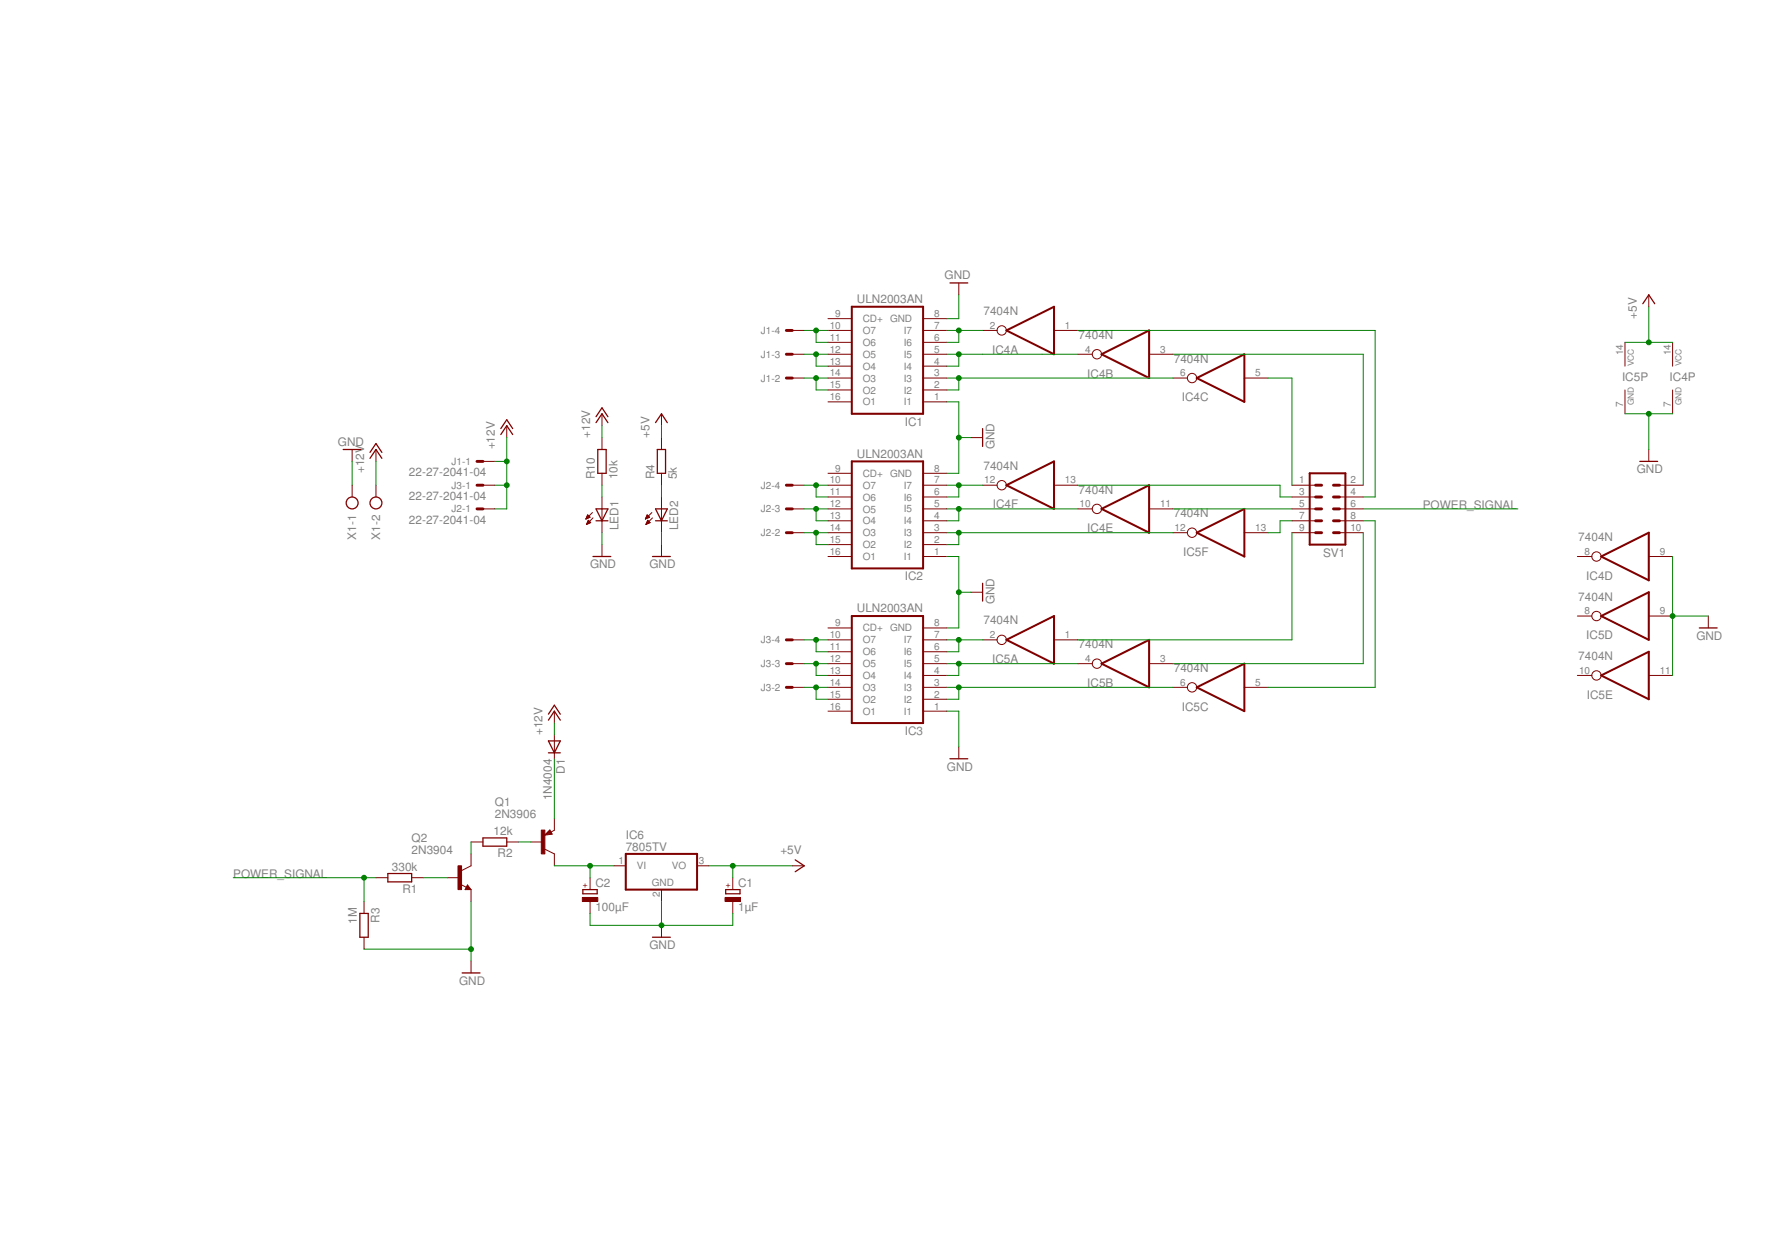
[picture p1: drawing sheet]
<svg xmlns="http://www.w3.org/2000/svg" width="297mm" height="210mm" viewBox="0 0 297 210" stroke-linecap="round" stroke-linejoin="round" font-family="sans-serif">
<g fill="#800000" stroke="#800000" stroke-width=".17">
<path d="M154.3 67.2h4z"/>
<path d="M154.3 65.2h4z"/>
<path d="M154.3 63.2h4z"/>
<path d="M154.3 61.2h4z"/>
<path d="M154.3 59.2h4z"/>
<path d="M154.3 57.2h4z"/>
<path d="M154.3 55.2h4z"/>
<path d="M138.4 67.2h4z"/>
<path d="M138.4 65.2h4z"/>
<path d="M138.4 63.2h4z"/>
<path d="M138.4 61.2h4z"/>
<path d="M138.4 59.2h4z"/>
<path d="M138.4 57.2h4z"/>
<path d="M138.4 55.2h4z"/>
<path d="M138.4 53.3h4z"/>
<path d="M154.3 53.3h4z"/>
<path d="M154.3 93h4z"/>
<path d="M154.3 91h4z"/>
<path d="M154.3 89h4z"/>
<path d="M154.3 87h4z"/>
<path d="M154.3 85h4z"/>
<path d="M154.3 83.1h4z"/>
<path d="M154.3 81.1h4z"/>
<path d="M138.4 93h4z"/>
<path d="M138.4 91h4z"/>
<path d="M138.4 89h4z"/>
<path d="M138.4 87h4z"/>
<path d="M138.4 85h4z"/>
<path d="M138.4 83.1h4z"/>
<path d="M138.4 81.1h4z"/>
<path d="M138.4 79.1h4z"/>
<path d="M154.3 79.1h4z"/>
<path d="M216 81.1h3.9z"/>
<path d="M223.9 81.1h4z"/>
<path d="M216 83.1h3.9z"/>
<path d="M223.9 83.1h4z"/>
<path d="M216 85h3.9z"/>
<path d="M223.9 85h4z"/>
<path d="M216 87h3.9z"/>
<path d="M223.9 87h4z"/>
<path d="M216 89h3.9z"/>
<path d="M223.9 89h4z"/>
<path d="M80.7 77.1h2z"/>
<path d="M132.4 63.2h2z"/>
<path d="M132.4 59.2h2z"/>
<path d="M132.4 55.2h2z"/>
<path d="M80.7 85h2z"/>
<path d="M132.4 89h2z"/>
<path d="M132.4 85h2z"/>
<path d="M132.4 81.1h2z"/>
<path d="M80.7 81.1h2z"/>
<path d="M132.4 114.9h2z"/>
<path d="M132.4 110.9h2z"/>
<path d="M132.4 106.9h2z"/>
<path d="M84.7 71.1v2z"/>
<path d="M160.3 47.3v2z"/>
<path d="M162.3 73.1h2z"/>
<path d="M100.6 69.2v1.9z"/>
<path d="M100.6 91v2z"/>
<path d="M100.6 73.1v2z"/>
<path d="M100.6 79.1v2z"/>
<path d="M100.6 87v2z"/>
<path d="M100.6 83.1v1.9z"/>
<path d="M100.6 85v2z"/>
<path d="M97.9 86.7l1.1-1z"/>
<path d="M99.1 86.5l-1.1 1.1z"/>
<path d="M98.2 86l-.3 .7z"/>
<path d="M98.2 86l.4 .4z"/>
<path d="M97.9 86.7l.7-.3z"/>
<path d="M98 86.7h.2z"/>
<path d="M98 86.6h.4z"/>
<path d="M98 86.5h.6z"/>
<path d="M98.1 86.4h.5z"/>
<path d="M98.1 86.3h.4z"/>
<path d="M98.2 86.2h.2z"/>
<path d="M98.2 86.1h.1z"/>
<path d="M98.3 87l-.3 .6z"/>
<path d="M98.3 87l.4 .3z"/>
<path d="M98 87.6l.7-.3z"/>
<path d="M98.1 87.5h.2z"/>
<path d="M98.1 87.4h.4z"/>
<path d="M98.2 87.4h.5z"/>
<path d="M98.2 87.3h.5z"/>
<path d="M98.2 87.2h.4z"/>
<path d="M98.3 87.1h.2z"/>
<path d="M58.9 81.1v2z"/>
<path d="M62.8 81.1v2z"/>
<path d="M62.8 75.1v2z"/>
<path d="M58.9 75.1v2z"/>
<path d="M154.3 118.8h4z"/>
<path d="M154.3 116.9h4z"/>
<path d="M154.3 114.9h4z"/>
<path d="M154.3 112.9h4z"/>
<path d="M154.3 110.9h4z"/>
<path d="M154.3 108.9h4z"/>
<path d="M154.3 106.9h4z"/>
<path d="M138.4 118.8h4z"/>
<path d="M138.4 116.9h4z"/>
<path d="M138.4 114.9h4z"/>
<path d="M138.4 112.9h4z"/>
<path d="M138.4 110.9h4z"/>
<path d="M138.4 108.9h4z"/>
<path d="M138.4 106.9h4z"/>
<path d="M138.4 104.9h4z"/>
<path d="M154.3 104.9h4z"/>
<path d="M162.3 99h2z"/>
<path d="M160.3 124.8v2z"/>
<path d="M176.2 55.2h4z"/>
<path d="M164.3 55.2h2.4z"/>
<path d="M192.1 59.2h4z"/>
<path d="M180.2 59.2h2.4z"/>
<path d="M208 63.2h4z"/>
<path d="M196.1 63.2h2.4z"/>
<path d="M275.6 93h4z"/>
<path d="M263.7 93h2.4z"/>
<path d="M192.1 85h4z"/>
<path d="M180.2 85h2.4z"/>
<path d="M176.2 81.1h4z"/>
<path d="M164.3 81.1h2.4z"/>
<path d="M279.6 65.2v4z"/>
<path d="M279.6 57.2v4z"/>
<path d="M176.2 106.9h4z"/>
<path d="M164.3 106.9h2.4z"/>
<path d="M192.1 110.9h4z"/>
<path d="M180.2 110.9h2.4z"/>
<path d="M208 114.9h4z"/>
<path d="M196.1 114.9h2.4z"/>
<path d="M275.6 103h4z"/>
<path d="M263.7 103h2.4z"/>
<path d="M275.6 112.9h4z"/>
<path d="M263.7 112.9h2.4z"/>
<path d="M208 89h4z"/>
<path d="M196.1 89h2.4z"/>
<path d="M271.6 65.2v4z"/>
<path d="M271.6 57.2v4z"/>
<path d="M275.6 75.1v2z"/>
<path d="M275.6 49.3v2z"/>
<path d="M285.6 103v1.9z"/>
<path d="M102.6 144.7h2z"/>
<path d="M110.6 148.7v2z"/>
<path d="M116.5 144.7h2z"/>
<path d="M122.5 150.7v2z"/>
<path d="M122.5 146.7v2z"/>
<path d="M98.6 150.7v2z"/>
<path d="M98.6 146.7v2z"/>
<path d="M110.6 154.6v2z"/>
<path d="M92.7 118.8v2z"/>
<path d="M132.4 144.7h2z"/>
<path d="M92.7 122.8v2z"/>
<path d="M92.7 124.8v2z"/>
<path d="M88.7 140.7h2z"/>
<path d="M92.7 136.8v1.9z"/>
<path d="M92.7 142.7v2z"/>
<path d="M91.9 138.7l.4 .7z"/>
<path d="M91.9 138.7l-.8 .9z"/>
<path d="M91.1 139.6l1.2-.2z"/>
<path d="M92.1 139.1l.6-.4z"/>
<path d="M91.1 141.9l1.6 .8z"/>
<path d="M62.8 146.7h2z"/>
<path d="M68.8 146.7h2z"/>
<path d="M74.8 146.7h1.9z"/>
<path d="M78.7 148.7v2z"/>
<path d="M78.7 142.7v2z"/>
<path d="M77.2 145.5l1.5-.8z"/>
<path d="M78.1 147.9l.6 .8z"/>
<path d="M77.7 148.7h1z"/>
<path d="M78.1 147.9l-.4 .8z"/>
<path d="M77 147.8l1 .5z"/>
<path d="M78.7 160.6v2z"/>
<path d="M78.7 140.7h2z"/>
<path d="M84.7 140.7h2z"/>
<path d="M60.9 156.6v2z"/>
<path d="M60.9 150.7v2z"/>
<path d="M110.6 91v2z"/>
<path d="M110.6 73.1v2z"/>
<path d="M110.6 79.1v2z"/>
<path d="M110.6 87v2z"/>
<path d="M110.6 83.1v1.9z"/>
<path d="M110.6 85v2z"/>
<path d="M109 85.7l-1.1 1z"/>
<path d="M109.1 86.5l-1.1 1.1z"/>
<path d="M108.2 86l-.3 .7z"/>
<path d="M108.2 86l.4 .4z"/>
<path d="M107.9 86.7l.7-.3z"/>
<path d="M107.9 86.7h.2z"/>
<path d="M107.9 86.6h.4z"/>
<path d="M108 86.5h.5z"/>
<path d="M108 86.4h.5z"/>
<path d="M108.1 86.3h.3z"/>
<path d="M108.1 86.2h.2z"/>
<path d="M108.1 86.1h.1z"/>
<path d="M108.3 87l-.3 .6z"/>
<path d="M108.3 87l.4 .3z"/>
<path d="M108 87.6l.7-.3z"/>
<path d="M108 87.5h.2z"/>
<path d="M108.1 87.4h.4z"/>
<path d="M108.1 87.4h.5z"/>
<path d="M108.1 87.3h.5z"/>
<path d="M108.2 87.2h.3z"/>
<path d="M108.2 87.1h.2z"/>
<path d="M108.2 87h.1z"/>
<path d="M110.6 69.2v1.9z"/>
</g>
<g fill="#800000" stroke="#800000" stroke-width=".34">
<path d="M142.4 69.2h11.9z"/>
<path d="M142.4 51.3v17.9z"/>
<path d="M142.4 51.3h11.9z"/>
<path d="M154.3 51.3v17.9z"/>
<path d="M142.4 95h11.9z"/>
<path d="M142.4 77.1v17.9z"/>
<path d="M142.4 77.1h11.9z"/>
<path d="M154.3 77.1v17.9z"/>
<path d="M218.9 79.1h6z"/>
<path d="M224.9 79.1v11.9z"/>
<path d="M218.9 79.1v11.9z"/>
<path d="M218.9 91h6z"/>
<path d="M142.4 120.8h11.9z"/>
<path d="M142.4 103v17.8z"/>
<path d="M142.4 103h11.9z"/>
<path d="M154.3 103v17.8z"/>
<path d="M168.2 55.2l8 4z"/>
<path d="M168.2 55.2l8-3.9z"/>
<path d="M176.2 51.3v7.9z"/>
<path d="M184.1 59.2l8 4z"/>
<path d="M184.1 59.2l8-4z"/>
<path d="M192.1 55.2v8z"/>
<path d="M200 63.2l8 4z"/>
<path d="M200 63.2l8-4z"/>
<path d="M208 59.2v8z"/>
<path d="M267.6 93l8 4z"/>
<path d="M267.6 93l8-4z"/>
<path d="M275.6 89v8z"/>
<path d="M184.1 85l8 4z"/>
<path d="M184.1 85l8-3.9z"/>
<path d="M192.1 81.1v7.9z"/>
<path d="M168.2 81.1l8 3.9z"/>
<path d="M168.2 81.1l8-4z"/>
<path d="M176.2 77.1v7.9z"/>
<path d="M168.2 106.9l8 4z"/>
<path d="M168.2 106.9l8-3.9z"/>
<path d="M176.2 103v7.9z"/>
<path d="M184.1 110.9l8 4z"/>
<path d="M184.1 110.9l8-4z"/>
<path d="M192.1 106.9v8z"/>
<path d="M200 114.9l8 3.9z"/>
<path d="M200 114.9l8-4z"/>
<path d="M208 110.9v7.9z"/>
<path d="M267.6 103l8 3.9z"/>
<path d="M267.6 103l8-4z"/>
<path d="M275.6 99v7.9z"/>
<path d="M267.6 112.9l8 4z"/>
<path d="M267.6 112.9l8-4z"/>
<path d="M275.6 108.9v8z"/>
<path d="M200 89l8 4z"/>
<path d="M200 89l8-4z"/>
<path d="M208 85v8z"/>
<path d="M104.6 148.7h11.9z"/>
<path d="M116.5 142.7v6z"/>
<path d="M104.6 142.7h11.9z"/>
<path d="M104.6 142.7v6z"/>
</g>
<g fill="#800000" stroke="#800000" stroke-width=".49">
<path d="M219.9 89h1z"/>
<path d="M219.9 87h1z"/>
<path d="M219.9 85h1z"/>
<path d="M219.9 83.1h1z"/>
<path d="M219.9 81.1h1z"/>
<path d="M222.9 89h1z"/>
<path d="M222.9 87h1z"/>
<path d="M222.9 85h1z"/>
<path d="M222.9 83.1h1z"/>
<path d="M222.9 81.1h1z"/>
<path d="M79.7 77.1h1z"/>
<path d="M131.4 63.2h1z"/>
<path d="M131.4 59.2h1z"/>
<path d="M131.4 55.2h1z"/>
<path d="M79.7 85h1z"/>
<path d="M131.4 89h1z"/>
<path d="M131.4 85h1z"/>
<path d="M131.4 81.1h1z"/>
<path d="M79.7 81.1h1z"/>
<path d="M131.4 114.9h1z"/>
<path d="M131.4 110.9h1z"/>
<path d="M131.4 106.9h1z"/>
</g>
<g fill="#800000" stroke="#800000" stroke-width=".21">
<path d="M84.7 71.1l1 1.5z"/>
<path d="M84.7 71.1l-1 1.5z"/>
<path d="M84.7 70.1l1 1.5z"/>
<path d="M84.7 70.1l-1 1.5z"/>
<path d="M158.8 47.3h3z"/>
<path d="M164.3 71.6v3z"/>
<path d="M100.6 69.2l1 1.4z"/>
<path d="M100.6 69.2l-1 1.4z"/>
<path d="M100.6 68.2l1 1.4z"/>
<path d="M100.6 68.2l-1 1.4z"/>
<path d="M99.1 93h3z"/>
<path d="M101.3 75.1v4z"/>
<path d="M99.9 75.1v4z"/>
<path d="M99.9 75.1h1.4z"/>
<path d="M99.9 79.1h1.4z"/>
<path d="M101.6 85l-1 2z"/>
<path d="M99.6 85l1 2z"/>
<path d="M100.6 87h1z"/>
<path d="M99.6 87h1z"/>
<path d="M100.6 85h1z"/>
<path d="M99.6 85h1z"/>
<path d="M62.8 75.1l1 1.5z"/>
<path d="M62.8 75.1l-1 1.5z"/>
<path d="M62.8 74.1l1 1.5z"/>
<path d="M62.8 74.1l-1 1.5z"/>
<path d="M57.4 75.1h2.9z"/>
<path d="M164.3 97.5v3z"/>
<path d="M158.8 126.8h3z"/>
<path d="M274.1 77.1h3z"/>
<path d="M275.6 49.3l1 1.5z"/>
<path d="M275.6 49.3l-1 1.5z"/>
<path d="M284.1 104.9h2.9z"/>
<path d="M121.3 149.4h2.4z"/>
<path d="M123.7 148.7v.7z"/>
<path d="M121.3 148.7v.7z"/>
<path d="M121.3 148.7h2.4z"/>
<path d="M97.4 149.4h2.4z"/>
<path d="M99.8 148.7v.7z"/>
<path d="M97.4 148.7v.7z"/>
<path d="M97.4 148.7h2.4z"/>
<path d="M109.1 156.6h3z"/>
<path d="M92.7 118.8l1 1.6z"/>
<path d="M92.7 118.8l-1 1.6z"/>
<path d="M92.7 117.9l1 1.5z"/>
<path d="M92.7 117.9l-1 1.5z"/>
<path d="M132.9 145.7l1.5-1z"/>
<path d="M132.9 143.7l1.5 1z"/>
<path d="M91.7 123.8l1 2z"/>
<path d="M93.7 123.8l-1 2z"/>
<path d="M92.7 125.8h1z"/>
<path d="M91.7 123.8h2z"/>
<path d="M91.7 125.8h1z"/>
<path d="M91.9 138.8l.3 .5z"/>
<path d="M91.9 138.8l-.6 .6z"/>
<path d="M91.3 139.4l.8-.1z"/>
<path d="M91.9 139l.2 .3z"/>
<path d="M91.6 139.2l.3-.2z"/>
<path d="M91.6 139.2h.3z"/>
<path d="M64.8 146h4z"/>
<path d="M64.8 147.4h4z"/>
<path d="M64.8 146v1.4z"/>
<path d="M68.8 146v1.4z"/>
<path d="M78 148.6h.5z"/>
<path d="M78.1 148.1l.4 .5z"/>
<path d="M78.1 148.1l-.1 .4z"/>
<path d="M78 148.5h.3z"/>
<path d="M78.1 148.3l.2 .2z"/>
<path d="M77.3 162.6h2.9z"/>
<path d="M80.7 140h4z"/>
<path d="M80.7 141.4h4z"/>
<path d="M80.7 140v1.4z"/>
<path d="M84.7 140v1.4z"/>
<path d="M60.2 152.7v3.9z"/>
<path d="M61.6 152.7v3.9z"/>
<path d="M60.2 156.6h1.4z"/>
<path d="M60.2 152.7h1.4z"/>
<path d="M109.1 93h3z"/>
<path d="M111.3 75.1v4z"/>
<path d="M109.9 75.1v4z"/>
<path d="M109.9 75.1h1.4z"/>
<path d="M109.9 79.1h1.4z"/>
<path d="M111.5 85l-.9 2z"/>
<path d="M109.6 85l1 2z"/>
<path d="M110.6 87h.9z"/>
<path d="M109.6 87h1z"/>
<path d="M110.6 85h.9z"/>
<path d="M109.6 85h1z"/>
<path d="M110.6 69.2l.9 1.4z"/>
<path d="M110.6 69.2l-1 1.4z"/>
</g>
<g fill="none" stroke="#800000" stroke-width=".21">
<circle cx="58.9" cy="84.1" r=".99"/>
<circle cx="62.8" cy="84.1" r=".99"/>
</g>
<g fill="none" stroke="#800000" stroke-width=".17">
<circle cx="167.4" cy="55.2" r=".78"/>
<circle cx="183.4" cy="59.2" r=".78"/>
<circle cx="199.3" cy="63.2" r=".78"/>
<circle cx="167.4" cy="81.1" r=".78"/>
<circle cx="183.4" cy="85" r=".78"/>
<circle cx="199.3" cy="89" r=".78"/>
<circle cx="266.9" cy="93" r=".78"/>
<circle cx="167.4" cy="106.9" r=".78"/>
<circle cx="183.4" cy="110.9" r=".78"/>
<circle cx="199.3" cy="114.9" r=".78"/>
<circle cx="266.9" cy="103" r=".78"/>
<circle cx="266.9" cy="112.9" r=".78"/>
</g>
<g fill="#800000" stroke="#800000" stroke-width=".17">
<path d="M121.2 150h2.6v.7h-2.6z"/>
<path d="M97.3 150h2.6v.7h-2.6z"/>
<path d="M90.5 138.7h.6v4h-.6z"/>
<path d="M76.6 144.7h.6v4h-.6z"/>
</g>
<g fill="#008000" stroke="#008000" stroke-width=".17">
<path d="M82.7 77.1h2z"/>
<path d="M84.7 77.1v4z"/>
<path d="M84.7 81.1v3.9z"/>
<path d="M82.7 85h2z"/>
<path d="M82.7 81.1h2z"/>
<path d="M84.7 73.1v4z"/>
<path d="M100.6 71.1v2z"/>
<path d="M62.8 77.1v4z"/>
<path d="M92.7 120.8v2z"/>
<path d="M158.3 53.3h2z"/>
<path d="M160.3 49.3v4z"/>
<path d="M58.9 77.1v4z"/>
<path d="M160.3 118.8v6z"/>
<path d="M158.3 118.8h2z"/>
<path d="M271.6 69.2h4z"/>
<path d="M275.6 69.2h4z"/>
<path d="M275.6 69.2v5.9z"/>
<path d="M279.6 93v10z"/>
<path d="M279.6 103v9.9z"/>
<path d="M279.6 103h6z"/>
<path d="M110.6 150.7v3.9z"/>
<path d="M98.6 152.7v1.9z"/>
<path d="M98.6 154.6h12z"/>
<path d="M110.6 154.6h11.9z"/>
<path d="M122.5 152.7v1.9z"/>
<path d="M158.3 67.2h2z"/>
<path d="M158.3 79.1h2z"/>
<path d="M160.3 67.2v5.9z"/>
<path d="M160.3 73.1v6z"/>
<path d="M160.3 73.1h2z"/>
<path d="M160.3 99h2z"/>
<path d="M160.3 93v6z"/>
<path d="M158.3 93h2z"/>
<path d="M158.3 104.9h2z"/>
<path d="M160.3 99v5.9z"/>
<path d="M78.7 150.7v7.9z"/>
<path d="M78.7 158.6v2z"/>
<path d="M60.9 158.6h17.8z"/>
<path d="M110.6 89v2z"/>
<path d="M100.6 89v2z"/>
<path d="M216 89v17.9z"/>
<path d="M180.2 106.9h35.8z"/>
<path d="M227.9 89v21.9z"/>
<path d="M196.1 110.9h31.8z"/>
<path d="M227.9 87h2z"/>
<path d="M229.9 87v27.9z"/>
<path d="M212 114.9h17.9z"/>
<path d="M214 87h2z"/>
<path d="M214 87v2z"/>
<path d="M212 89h2z"/>
<path d="M196.1 85h19.9z"/>
<path d="M216 63.2v17.9z"/>
<path d="M212 63.2h4z"/>
<path d="M227.9 83.1h2z"/>
<path d="M229.9 55.2v27.9z"/>
<path d="M180.2 55.2h49.7z"/>
<path d="M227.9 59.2v21.9z"/>
<path d="M196.1 59.2h31.8z"/>
<path d="M134.4 89h2z"/>
<path d="M136.4 89h2z"/>
<path d="M136.4 91h2z"/>
<path d="M136.4 89v2z"/>
<path d="M134.4 85h2z"/>
<path d="M136.4 85h2z"/>
<path d="M136.4 87h2z"/>
<path d="M136.4 85v2z"/>
<path d="M134.4 81.1h2z"/>
<path d="M136.4 81.1h2z"/>
<path d="M136.4 83.1h2z"/>
<path d="M136.4 81.1v2z"/>
<path d="M134.4 63.2h2z"/>
<path d="M136.4 63.2h2z"/>
<path d="M136.4 65.2h2z"/>
<path d="M136.4 63.2v2z"/>
<path d="M134.4 59.2h2z"/>
<path d="M136.4 59.2h2z"/>
<path d="M136.4 61.2h2z"/>
<path d="M136.4 59.2v2z"/>
<path d="M134.4 55.2h2z"/>
<path d="M136.4 55.2h2z"/>
<path d="M136.4 57.2h2z"/>
<path d="M136.4 55.2v2z"/>
<path d="M134.4 106.9h2z"/>
<path d="M136.4 106.9h2z"/>
<path d="M136.4 108.9h2z"/>
<path d="M136.4 106.9v2z"/>
<path d="M134.4 110.9h2z"/>
<path d="M136.4 110.9h2z"/>
<path d="M136.4 112.9h2z"/>
<path d="M136.4 110.9v2z"/>
<path d="M134.4 114.9h2z"/>
<path d="M136.4 114.9h2z"/>
<path d="M136.4 116.9h2z"/>
<path d="M136.4 114.9v2z"/>
<path d="M214 83.1h2z"/>
<path d="M214 81.1v2z"/>
<path d="M180.2 81.1h33.8z"/>
<path d="M158.3 55.2h2z"/>
<path d="M160.3 55.2v2z"/>
<path d="M158.3 57.2h2z"/>
<path d="M160.3 55.2h4z"/>
<path d="M158.3 81.1h2z"/>
<path d="M160.3 81.1v2z"/>
<path d="M158.3 83.1h2z"/>
<path d="M160.3 81.1h4z"/>
<path d="M158.3 108.9h2z"/>
<path d="M158.3 106.9h2z"/>
<path d="M160.3 106.9v2z"/>
<path d="M160.3 106.9h4z"/>
<path d="M158.3 59.2h2z"/>
<path d="M160.3 59.2v2z"/>
<path d="M158.3 61.2h2z"/>
<path d="M164.3 59.2h9.9z"/>
<path d="M174.2 59.2h6z"/>
<path d="M160.3 59.2h4z"/>
<path d="M158.3 63.2h2z"/>
<path d="M160.3 63.2v2z"/>
<path d="M158.3 65.2h2z"/>
<path d="M160.3 63.2h35.8z"/>
<path d="M158.3 85h2z"/>
<path d="M160.3 85v2z"/>
<path d="M158.3 87h2z"/>
<path d="M160.3 85h19.9z"/>
<path d="M158.3 89h2z"/>
<path d="M160.3 89v2z"/>
<path d="M158.3 91h2z"/>
<path d="M160.3 89h35.8z"/>
<path d="M158.3 112.9h2z"/>
<path d="M158.3 110.9h2z"/>
<path d="M160.3 110.9v2z"/>
<path d="M160.3 110.9h19.9z"/>
<path d="M158.3 116.9h2z"/>
<path d="M158.3 114.9h2z"/>
<path d="M160.3 114.9v2z"/>
<path d="M160.3 114.9h35.8z"/>
<path d="M271.6 57.2h4z"/>
<path d="M275.6 57.2h4z"/>
<path d="M275.6 51.3v5.9z"/>
<path d="M118.5 144.7h4z"/>
<path d="M122.5 144.7h9.9z"/>
<path d="M122.5 144.7v2z"/>
<path d="M110.6 71.1v2z"/>
<path d="M92.7 126.8v10z"/>
<path d="M92.7 144.7h5.9z"/>
<path d="M98.6 144.7h4z"/>
<path d="M98.6 144.7v2z"/>
<path d="M227.9 85h25.8z"/>
<path d="M60.9 146.7h1.9z"/>
<path d="M39 146.7h21.9z"/>
<path d="M60.9 146.7v4z"/>
<path d="M70.8 146.7h4z"/>
<path d="M78.7 140.7v2z"/>
<path d="M86.7 140.7h2z"/>
<path d="M100.6 81.1v2z"/>
<path d="M110.6 81.1v2z"/>
<circle cx="84.7" cy="77.1" r=".4"/>
<circle cx="84.7" cy="81.1" r=".4"/>
<circle cx="275.6" cy="69.2" r=".4"/>
<circle cx="279.6" cy="103" r=".4"/>
<circle cx="110.6" cy="154.6" r=".4"/>
<circle cx="160.3" cy="73.1" r=".4"/>
<circle cx="160.3" cy="99" r=".4"/>
<circle cx="78.7" cy="158.6" r=".4"/>
<circle cx="136.4" cy="89" r=".4"/>
<circle cx="136.4" cy="85" r=".4"/>
<circle cx="136.4" cy="81.1" r=".4"/>
<circle cx="136.4" cy="63.2" r=".4"/>
<circle cx="136.4" cy="59.2" r=".4"/>
<circle cx="136.4" cy="55.2" r=".4"/>
<circle cx="136.4" cy="106.9" r=".4"/>
<circle cx="136.4" cy="110.9" r=".4"/>
<circle cx="136.4" cy="114.9" r=".4"/>
<circle cx="160.3" cy="55.2" r=".4"/>
<circle cx="160.3" cy="81.1" r=".4"/>
<circle cx="160.3" cy="106.9" r=".4"/>
<circle cx="160.3" cy="59.2" r=".4"/>
<circle cx="160.3" cy="63.2" r=".4"/>
<circle cx="160.3" cy="85" r=".4"/>
<circle cx="160.3" cy="89" r=".4"/>
<circle cx="160.3" cy="110.9" r=".4"/>
<circle cx="160.3" cy="114.9" r=".4"/>
<circle cx="275.6" cy="57.2" r=".4"/>
<circle cx="122.5" cy="144.7" r=".4"/>
<circle cx="98.6" cy="144.7" r=".4"/>
<circle cx="60.9" cy="146.7" r=".4"/>
</g>
<g font-size="2" fill="#808080">
<text x="157.9" y="46.7">GND</text>
<text x="143.2" y="50.7">ULN2003AN</text>
<text x="164.4" y="52.7">7404N</text>
<text x="273.6" y="53.2" transform="rotate(-90 273.6 53.2)">+5V</text>
<text x="165.8" y="59.1">IC4A</text>
<text x="180.3" y="56.6">7404N</text>
<text x="181.7" y="63.1">IC4B</text>
<text x="196.2" y="60.6">7404N</text>
<text x="271.1" y="63.7">IC5P</text>
<text x="279.1" y="63.7">IC4P</text>
<text x="151.2" y="71.1">IC1</text>
<text x="197.5" y="67.1">IC4C</text>
<text x="56.5" y="74.5">GND</text>
<text x="82.7" y="75.1" transform="rotate(-90 82.7 75.1)">+12V</text>
<text x="98.6" y="73.1" transform="rotate(-90 98.6 73.1)">+12V</text>
<text x="108.6" y="73.1" transform="rotate(-90 108.6 73.1)">+5V</text>
<text x="143.2" y="76.5">ULN2003AN</text>
<text x="166.2" y="75.1" transform="rotate(-90 166.2 75.1)">GND</text>
<text x="60.9" y="79.1" transform="rotate(-90 60.9 79.1)">+12V</text>
<text x="68.4" y="79.6">22-27-2041-04</text>
<text x="68.4" y="83.6">22-27-2041-04</text>
<text x="99.4" y="80.1" transform="rotate(-90 99.4 80.1)">R10</text>
<text x="103.2" y="80.1" transform="rotate(-90 103.2 80.1)">10k</text>
<text x="109.4" y="80.1" transform="rotate(-90 109.4 80.1)">R4</text>
<text x="113.1" y="80.1" transform="rotate(-90 113.1 80.1)">5k</text>
<text x="164.4" y="78.5">7404N</text>
<text x="180.3" y="82.5">7404N</text>
<text x="273.6" y="79.1">GND</text>
<text x="68.4" y="87.5">22-27-2041-04</text>
<text x="103.4" y="88.6" transform="rotate(-90 103.4 88.6)">LED1</text>
<text x="113.3" y="88.6" transform="rotate(-90 113.3 88.6)">LED2</text>
<text x="165.9" y="85">IC4F</text>
<text x="181.7" y="88.9">IC4E</text>
<text x="196.2" y="86.5">7404N</text>
<text x="237.8" y="85.1">POWER_SIGNAL</text>
<text x="59.6" y="90.2" transform="rotate(-90 59.6 90.2)">X1-1</text>
<text x="63.5" y="90.2" transform="rotate(-90 63.5 90.2)">X1-2</text>
<text x="98.6" y="95">GND</text>
<text x="108.6" y="95">GND</text>
<text x="197.8" y="92.9">IC5F</text>
<text x="221.2" y="93">SV1</text>
<text x="263.8" y="90.4">7404N</text>
<text x="151.2" y="97">IC2</text>
<text x="166.2" y="101" transform="rotate(-90 166.2 101)">GND</text>
<text x="263.8" y="100.4">7404N</text>
<text x="265.2" y="96.9">IC4D</text>
<text x="143.2" y="102.4">ULN2003AN</text>
<text x="164.4" y="104.3">7404N</text>
<text x="265.2" y="106.8">IC5D</text>
<text x="283.6" y="106.9">GND</text>
<text x="165.8" y="110.8">IC5A</text>
<text x="180.3" y="108.3">7404N</text>
<text x="196.2" y="112.3">7404N</text>
<text x="263.8" y="110.3">7404N</text>
<text x="181.7" y="114.8">IC5B</text>
<text x="197.5" y="118.8">IC5C</text>
<text x="265.3" y="116.8">IC5E</text>
<text x="90.7" y="122.8" transform="rotate(-90 90.7 122.8)">+12V</text>
<text x="151.2" y="122.8">IC3</text>
<text x="94.4" y="129.3" transform="rotate(-90 94.4 129.3)">D1</text>
<text x="158.3" y="128.8">GND</text>
<text x="82.7" y="136.7">2N3906</text>
<text x="82.7" y="134.8">Q1</text>
<text x="92.3" y="133.7" transform="rotate(-90 92.3 133.7)">1N4004</text>
<text x="68.8" y="142.7">2N3904</text>
<text x="68.8" y="140.7">Q2</text>
<text x="82.5" y="139.5">12k</text>
<text x="83.2" y="143.3">R2</text>
<text x="104.6" y="142.2">7805TV</text>
<text x="104.6" y="140.2">IC6</text>
<text x="130.4" y="142.7">+5V</text>
<text x="39" y="146.7">POWER_SIGNAL</text>
<text x="65.5" y="145.5">330k</text>
<text x="67.3" y="149.3">R1</text>
<text x="99.5" y="148.3">C2</text>
<text x="123.4" y="148.3">C1</text>
<text x="59.7" y="154.4" transform="rotate(-90 59.7 154.4)">1M</text>
<text x="63.4" y="154.2" transform="rotate(-90 63.4 154.2)">R3</text>
<text x="99.5" y="152.3">100µF</text>
<text x="123.4" y="152.3">1µF</text>
<text x="108.6" y="158.6">GND</text>
<text x="76.8" y="164.6">GND</text>
</g>
<g font-size="1.7" fill="#808080">
<text x="139.6" y="53">9</text>
<text x="144.2" y="53.8">CD+</text>
<text x="148.8" y="53.8">GND</text>
<text x="156.1" y="53">8</text>
<text x="127.2" y="59.8">J1-3</text>
<text x="127.2" y="55.8">J1-4</text>
<text x="138.7" y="58.9">12</text>
<text x="138.7" y="56.9">11</text>
<text x="138.7" y="55">10</text>
<text x="144.2" y="59.8">O5</text>
<text x="144.2" y="57.8">O6</text>
<text x="144.2" y="55.8">O7</text>
<text x="151.1" y="59.8">I5</text>
<text x="151.1" y="57.8">I6</text>
<text x="151.1" y="55.8">I7</text>
<text x="156.1" y="58.9">5</text>
<text x="156.1" y="56.9">6</text>
<text x="156.1" y="55">7</text>
<text x="165.5" y="55">2</text>
<text x="178" y="55">1</text>
<text x="181.4" y="58.9">4</text>
<text x="193.9" y="58.9">3</text>
<text x="271.3" y="59.4" transform="rotate(-90 271.3 59.4)">14</text>
<text x="279.3" y="59.4" transform="rotate(-90 279.3 59.4)">14</text>
<text x="127.2" y="63.8">J1-2</text>
<text x="138.7" y="64.9">15</text>
<text x="138.7" y="62.9">14</text>
<text x="138.7" y="60.9">13</text>
<text x="144.2" y="65.8">O2</text>
<text x="144.2" y="63.8">O3</text>
<text x="144.2" y="61.8">O4</text>
<text x="151.1" y="65.8">I2</text>
<text x="151.1" y="63.8">I3</text>
<text x="151.1" y="61.8">I4</text>
<text x="156.1" y="64.9">2</text>
<text x="156.1" y="62.9">3</text>
<text x="156.1" y="60.9">4</text>
<text x="197.3" y="62.9">6</text>
<text x="209.8" y="62.9">5</text>
<text x="138.7" y="66.9">16</text>
<text x="144.2" y="67.8">O1</text>
<text x="151.1" y="67.8">I1</text>
<text x="156.1" y="66.9">1</text>
<text x="271.3" y="67.9" transform="rotate(-90 271.3 67.9)">7</text>
<text x="279.3" y="67.9" transform="rotate(-90 279.3 67.9)">7</text>
<text x="75.5" y="77.7">J1-1</text>
<text x="75.5" y="81.7">J3-1</text>
<text x="127.2" y="81.7">J2-4</text>
<text x="138.7" y="82.8">11</text>
<text x="138.7" y="80.8">10</text>
<text x="139.6" y="78.8">9</text>
<text x="144.2" y="83.7">O6</text>
<text x="144.2" y="81.7">O7</text>
<text x="144.2" y="79.7">CD+</text>
<text x="148.8" y="79.7">GND</text>
<text x="151.1" y="83.7">I6</text>
<text x="151.1" y="81.7">I7</text>
<text x="156.1" y="82.8">6</text>
<text x="156.1" y="80.8">7</text>
<text x="156.1" y="78.8">8</text>
<text x="164.5" y="80.8">12</text>
<text x="178" y="80.8">13</text>
<text x="217.2" y="80.8">1</text>
<text x="217.2" y="82.8">3</text>
<text x="225.7" y="80.8">2</text>
<text x="225.7" y="82.8">4</text>
<text x="75.5" y="85.6">J2-1</text>
<text x="127.2" y="89.6">J2-2</text>
<text x="127.2" y="85.6">J2-3</text>
<text x="138.7" y="88.8">14</text>
<text x="138.7" y="86.8">13</text>
<text x="138.7" y="84.8">12</text>
<text x="144.2" y="89.6">O3</text>
<text x="144.2" y="87.6">O4</text>
<text x="144.2" y="85.7">O5</text>
<text x="151.1" y="89.6">I3</text>
<text x="151.1" y="87.6">I4</text>
<text x="151.1" y="85.6">I5</text>
<text x="156.1" y="88.8">3</text>
<text x="156.1" y="86.8">4</text>
<text x="156.1" y="84.8">5</text>
<text x="180.4" y="84.8">10</text>
<text x="193.9" y="84.8">11</text>
<text x="196.4" y="88.8">12</text>
<text x="209.8" y="88.8">13</text>
<text x="217.2" y="84.8">5</text>
<text x="217.2" y="86.8">7</text>
<text x="217.2" y="88.8">9</text>
<text x="225.7" y="84.8">6</text>
<text x="225.7" y="86.8">8</text>
<text x="225.7" y="88.8">10</text>
<text x="138.7" y="92.7">16</text>
<text x="138.7" y="90.7">15</text>
<text x="144.2" y="93.6">O1</text>
<text x="144.2" y="91.6">O2</text>
<text x="151.1" y="93.6">I1</text>
<text x="151.1" y="91.6">I2</text>
<text x="156.1" y="92.7">1</text>
<text x="156.1" y="90.7">2</text>
<text x="264.9" y="92.7">8</text>
<text x="277.4" y="92.7">9</text>
<text x="127.2" y="107.5">J3-4</text>
<text x="138.7" y="106.6">10</text>
<text x="139.6" y="104.7">9</text>
<text x="144.2" y="107.5">O7</text>
<text x="144.2" y="105.5">CD+</text>
<text x="148.8" y="105.5">GND</text>
<text x="151.1" y="107.5">I7</text>
<text x="156.1" y="106.6">7</text>
<text x="156.1" y="104.7">8</text>
<text x="165.5" y="106.6">2</text>
<text x="178" y="106.6">1</text>
<text x="264.9" y="102.7">8</text>
<text x="277.4" y="102.7">9</text>
<text x="127.2" y="111.5">J3-3</text>
<text x="138.7" y="112.6">13</text>
<text x="138.7" y="110.6">12</text>
<text x="138.7" y="108.6">11</text>
<text x="144.2" y="113.5">O4</text>
<text x="144.2" y="111.5">O5</text>
<text x="144.2" y="109.5">O6</text>
<text x="151.1" y="113.5">I4</text>
<text x="151.1" y="111.5">I5</text>
<text x="151.1" y="109.5">I6</text>
<text x="156.1" y="112.6">4</text>
<text x="156.1" y="110.6">5</text>
<text x="156.1" y="108.6">6</text>
<text x="181.4" y="110.6">4</text>
<text x="193.9" y="110.6">3</text>
<text x="264" y="112.6">10</text>
<text x="277.4" y="112.6">11</text>
<text x="127.2" y="115.5">J3-2</text>
<text x="138.7" y="118.6">16</text>
<text x="138.7" y="116.6">15</text>
<text x="138.7" y="114.6">14</text>
<text x="144.2" y="119.4">O1</text>
<text x="144.2" y="117.5">O2</text>
<text x="144.2" y="115.5">O3</text>
<text x="151.1" y="119.4">I1</text>
<text x="151.1" y="117.5">I2</text>
<text x="151.1" y="115.5">I3</text>
<text x="156.1" y="118.6">1</text>
<text x="156.1" y="116.6">2</text>
<text x="156.1" y="114.6">3</text>
<text x="197.3" y="114.6">6</text>
<text x="209.8" y="114.6">5</text>
<text x="103.4" y="144.4">1</text>
<text x="106.4" y="145.3">VI</text>
<text x="109" y="148.1">GND</text>
<text x="110.3" y="149.9" transform="rotate(-90 110.3 149.9)">2</text>
<text x="112.3" y="145.3">VO</text>
<text x="116.8" y="144.4">3</text>
</g>
<g font-size="1.4" fill="#808080">
<text x="273.1" y="61.2" transform="rotate(-90 273.1 61.2)">VCC</text>
<text x="281.1" y="61.2" transform="rotate(-90 281.1 61.2)">VCC</text>
<text x="273.1" y="67.8" transform="rotate(-90 273.1 67.8)">GND</text>
<text x="281.1" y="67.8" transform="rotate(-90 281.1 67.8)">GND</text>
</g>
<g font-size="1.4" fill="#800000">
<text x="98.2" y="148.4" transform="rotate(-90 98.2 148.4)">+</text>
<text x="122" y="148.4" transform="rotate(-90 122 148.4)">+</text>
</g>
</svg>
